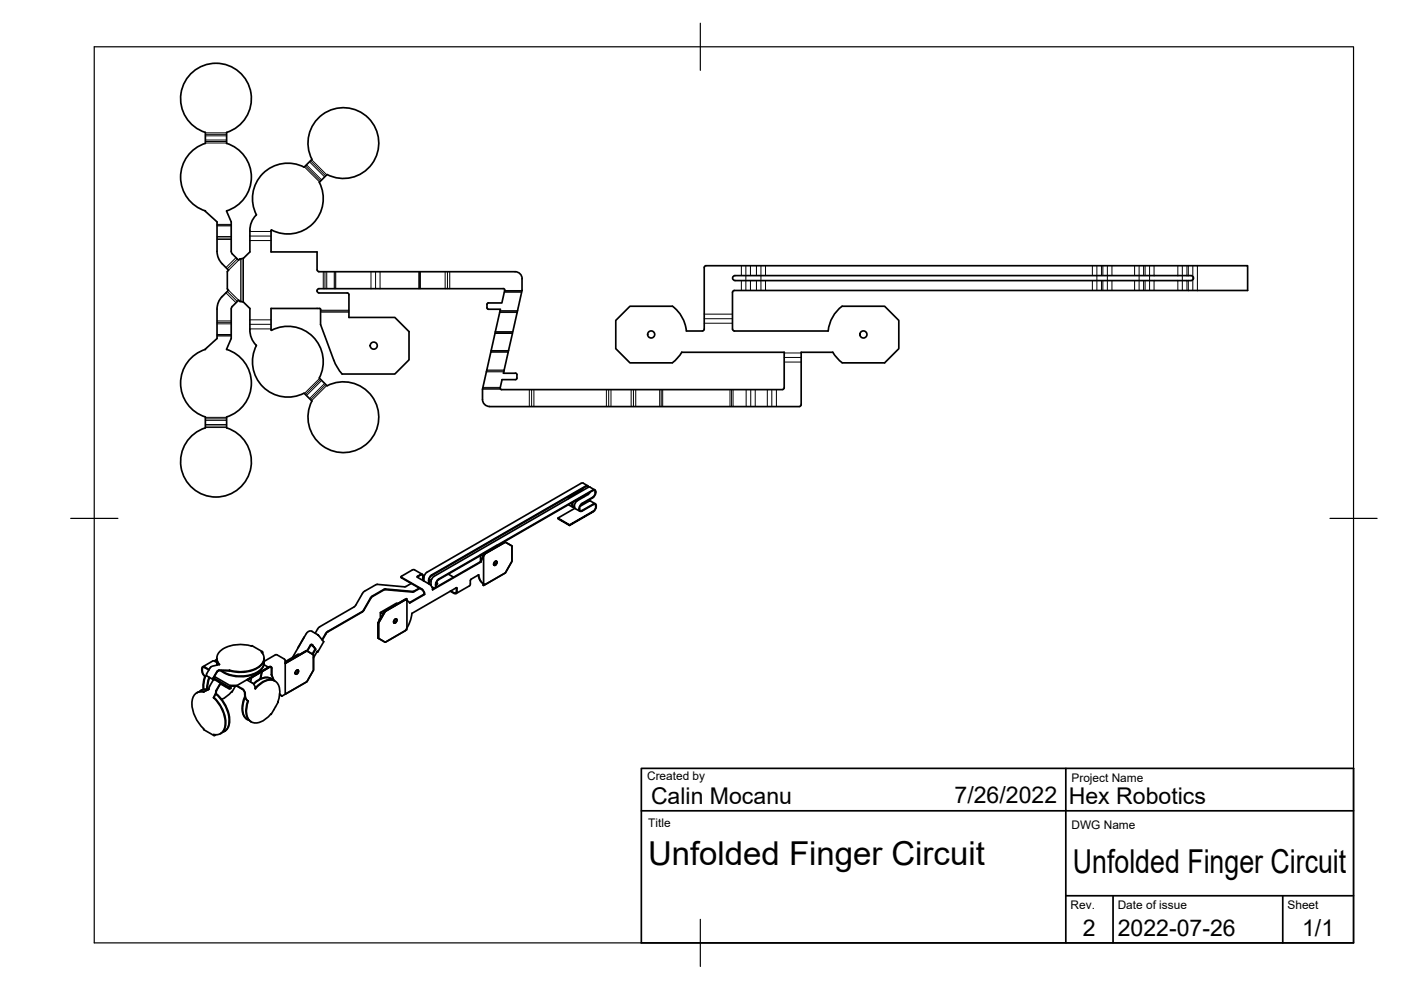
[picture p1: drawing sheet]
<svg xmlns="http://www.w3.org/2000/svg" width="297mm" height="210mm" viewBox="0 0 297 210" stroke-linecap="round" stroke-linejoin="round" font-family="sans-serif">
<!-- layer: Visible -->
<g fill="none" stroke="#000" stroke-width=".36">
<path d="M43.5 30.4v-2.3a7.5 7.5 0 0 1-3.8-11.6 7.5 7.5 0 0 1 12.2 0 7.5 7.5 0 0 1-3.9 11.6v2.3M43.5 30.4a7.6 7.6 0 0 0-5.2 7.2 7.6 7.6 0 0 0 5.2 7.2l2.5 2.2v6.3l.3 1.4a7 7 0 0 0 2.2 2.6l-.3 .3v3.6l.3 .3a6.1 6.1 0 0 0-2.4 3l-.1 1v6.3l-2.5 2.2a7.6 7.6 0 0 0-5.2 7.2 7.6 7.6 0 0 0 5.2 7.2v2.3a7.5 7.5 0 0 0-3.8 11.6 7.5 7.5 0 0 0 12.1 0 7.5 7.5 0 0 0-3.8-11.6v-2.3a7.6 7.6 0 0 0 5.3-7.2 7.6 7.6 0 0 0-5.3-7.2l1-2.2v-6.5l1.6-1.7 .2 .3 .8 .2 1.4 1.3v4.5a4.5 4.5 0 0 0 1.3 3.3M48 30.4a7.6 7.6 0 0 1 5.3 7.2 7.6 7.6 0 0 1-5.3 7.2l1 2.2v6.5l1.6 1.7 .2-.3 .8-.1 1.4-1.4v-4.5a4.5 4.5 0 0 1 1.3-3.3M64.5 35.4a7.5 7.5 0 0 0-8.8 1.4 7.5 7.5 0 0 0-1.3 8.8M66.1 33.8l-1.6 1.6M66.1 33.8a7.5 7.5 0 0 1 5.6-10.9 7.5 7.5 0 0 1 8.5 8.7 7.5 7.5 0 0 1-10.9 5.4l-1.6 1.7a7.6 7.6 0 0 1-1.4 8.7 7.6 7.6 0 0 1-8.8 1.4v4.6h9.7v3.8M54.4 45.5l-.1 .1M67.2 57.2l.4 .4M67.6 57.6h41.6a1.49 1.49 0 0 1 1.5 1.5M110.7 59.1a19.3 19.3 0 0 1-1.1 7.2l-2.9 12.8h2.6l.3 .3M155.4 58.7l.4-.3h96.7a.52 .52 0 0 1 .5 .6 .52 .52 0 0 1-.5 .5h-96.7a.52 .52 0 0 1-.4-.8zM54.3 73.2l.1 .1"/>
<path d="M54.4 73.2a7.5 7.5 0 0 0 1.3 8.8 7.5 7.5 0 0 0 8.8 1.4M57.6 70a7.5 7.5 0 0 1 8.7 1.4 7.5 7.5 0 0 1 1.4 8.7l1.6 1.7a7.5 7.5 0 0 1 10.9 5.5 7.5 7.5 0 0 1-8.6 8.6 7.5 7.5 0 0 1-5.5-10.9l-1.6-1.6M67.2 61.6v.1M67.2 61.7l.4 .4M67.6 62.1h6M67.6 61.2h39.1M67.6 61.2l-.4 .4M68 65.6l-.2-.2h-10.3l.1 4.7M73.6 62.1l.4 .4v4.8h9.7l3 3v6l-3 3h-11.2l-1.5-2.4-3-8.1v-3.2M103.6 64.2l-.3 .3v.8l.1 .2 2.7 .1-2.9 12.9a15.6 15.6 0 0 0-.8 6.7 1.49 1.49 0 0 0 1.4 1h65.7M106.7 61.2l.3 .1v.3M107 61.6l-.6 2.6h-2.9"/>
<path d="M107 61.6h.1M109.6 79.4v.8l-.2 .2-3 .1-.4 1.7M145.5 70.2h3.4l.4-.2v-13.3l.4-.4h114.8v5.3h-108.8l-.3 .2-.1 8 .2 .3 20.1 .1a7.5 7.5 0 0 1 3-5.3h9l3 3v6l-3 3h-9l-1.2-1-.8-1.2h-6.7v11.1l-.4 .4M145.5 70.2a7.4 7.4 0 0 0-2.9-5.3h-9l-3 3v6l3 3h9l1.1-1 .8-1.2h21.8l-.1 7.7-.3 .2h-59.6l-.2-.4M101.9 117.7l-9.2 5.3a1.84 1.84 0 0 0-.3 1.6M101.9 117.8l-9.1 5.3a1.64 1.64 0 0 0-.3 1.4M101.9 117.6v1.4M102.4 117.5v.4M102.4 117.9l-.6 1.2M102.9 117.4l4.2-2.5 1.4 .9v3.2l-1.4 2.5-4.2 2.4a2.14 2.14 0 0 1-1.4-2l-1.6 .9M102.9 117.4l-.9 1.8M104.8 119.2l.4-.2 .2 .2-.2 .5-.4 .2-.1-.3z"/>
<path d="M105.2 119v.5l-.5 .3M105.5 115.7l-.2-.1-3.4 2 .5 .3M107 114.9l1.5 .9v3.2l-1.4 2.5-4.6 2.6-.1-.4M107 114.9l-4.6 2.6 .1 6.6M107 114.9h.1l-4.6 2.7M107 114.9l-4.2 2.4 .1 .1M120.5 107l1 .6M120.8 111.3l-2.5-1.5v.2l2.5 1.4M120.9 105.3l-.4 .5M121.4 106.5v.9l.4 .2M121.5 106.4l-.1 .7 .2 .3h.2M121.8 107.3v.1"/>
<path d="M121.8 107.4l.2 .4 1 .6M121.9 107.8l-3.6 2M122.4 106.2l-.4 .4-.2 .7M123.5 106.8l-.3 .2M123.6 103.5l-.4 .5-2.3 1.3M123.7 105.4h-.4l-1.8 1.1M124.2 103.2l-32.7 18.8M124.2 103.2l.2-.1 .3 .2M124.6 103l-.9-.6-.5 .1-32.9 19a2.12 2.12 0 0 0-.4 1.7M124.7 103.3l-32.9 19.1a2.05 2.05 0 0 0-.5 1.6M124.7 106.1l.1 .2M124.8 106.3l-1.8 1.1"/>
<path d="M124.8 103.3l-.1-.3h-.5l-32.7 18.9M124.8 106l.1 .2M125.1 104.4l-.4 .4-2.3 1.4M125.1 103.3l1 .6M125.1 103.3h-.4M125.2 106.2l1 .6M125.2 106.2l-.4 .1M125.7 103.9l-20.3 11.7M125.7 104l-20.2 11.7M125.7 104l.4 .1 .1 .2M125.7 103.9h.4l.2 .6M125.8 107l-2.6 1.4-.4-.2v-.2"/>
<path d="M125.8 107h.4l.1 .5M125.8 106.9l.2-.1 .4 .2v.7l-.4 .6-5.2 3.1v-.1l5-2.9 .4-.4 .1-.5M126.2 104.3v.2M126.2 104.5l-.1 .5-.4 .4-2.5 1.5-.4 .6v.5M126.3 104.4l-.2 .7-.4 .5-2.5 1.4-.3 .5 .1 .7h.4l2.4-1.3M46 139.5l.1 .8 .4 .6M46 139.7l-.5 .5M46 139.9l-.4 .3M53.5 136.9l2.1 1.3M53.5 136.9h-.1a8.5 8.5 0 0 0-6.5 1 1.92 1.92 0 0 0-.4 3M55.4 138.2a2.06 2.06 0 0 1-.9 3.4 7.9 7.9 0 0 1-5.8 .5M55.4 138.2h.1"/>
<path d="M55.4 138.2l.3 .1M55.5 138.3l.1 .1M55.7 138.3v.3M56 139.5a2.44 2.44 0 0 1-1.7 2.3 8.1 8.1 0 0 1-5.6 .4M58.4 138.8l-2.4 1.4M58.4 138.8h.3M58.7 138.8l1.6 .9 .2 .3v.7M63.2 137.3h.1M63.5 138.8l-.3-.1-2.7 1.6M64.5 135.1l-1.3 2.2M64.5 135.1v.1M64.9 134.3l-2.9 5.1"/>
<path d="M66 136.7h.1M66 136.7l.1 .1M66.1 136.8l.2 .1M66.1 136.8h.1M66.1 136.7h-.3l-.7 1.3-4.6 2.7M66.1 133.9l1.2 .6M66.2 133.9a.93 .93 0 0 0-1.2 .4M66.2 136.8l.2 .1-.3-.2-.2 .1-.7 1.3M66.3 136.9l.7 .7-.6-.7M66.3 136.9l.1 .1M66.3 136.9h.1M66.5 138.8l-1.5-.8-4.5 2.5"/>
<path d="M66.5 138.8v3.3l-1.4 2.4-4.6 2.7v-6.5M66.5 138.8v3.3l-1.4 2.4-5.3 3.1M66.7 137.4l.1 .2-.6 1.1M67 137.6l-.7 1.1M67.2 138.1l.2 .1h-.2M67.4 138.2l-.1-.1-.8 1.4M67.4 134.7l-.1-.2 1.3 1.6-1.2 2.1M69.1 134.4l-.8 1.3M78.5 126.8l-1.6 2.8-7.4 4.3-.5 .4-.7 1.4M79 126.3l-.5 .5M80 123.9l5.8 .5M80 123.9l-2.9 1.6-1.9 3.1-7.4 4.3-1 1.4"/>
<path d="M80.4 131.3v.2M80.6 129.9v1.3l-.2 .1 .1 .1M81.3 129.8v.3M81.4 125.1l-2.6 1.5-1.9 3.1-7.4 4.3-.4 .4M81.4 125l-2.4 1.4M81.6 129.6l4.6-2.7 .1 .1v6.5l-4.6 2.7-1.5-.9v-3.3l.1 .1 1.4-2.5zM81.6 129.6l-1.4 2.4 .1 3.4-.1-.1M81.6 129.6l-.3 .2 .1 .1M81.6 129.6l-1.4 2.4v3.3M81.7 125l-.3 .1M81.7 124.9l-.3 .1M83.6 131.4l.4-.2 .2 .3-.2 .4-.4 .2-.1-.2z"/>
<path d="M84 131.2v.6l-.5 .3M84.3 128l-.2-.1-3.5 2 .6 .3M85 122.3v.1M85 122.4l4.4 2.6M85.9 127.2l-4.2 2.4-1.4 2.5v3.3l1.4 .8 4.2-2.5M86.3 127l-4.6 2.6h-.1l4.2-2.5 .1 .1M86.3 127.3v.1M87.2 123.7l-1.4 .7M87.3 130l-.5 2.2-.9 1.5M88.9 124.7l-1.4 .7-5.8-.5M89 124.7l-1.5 .8-5.9-.5M89.1 121.8l-.6 .4v.2l2.6 1.5"/>
<path d="M89.1 121.8h.5l.2 .4M89.4 124.9l.4 .4 .2 .7M89.4 125l.4 .4 .1 .5M89.6 121.8l-2-1-2.6 1.5 4.4 2.6M89.6 122.3v.7M89.7 122.3l-.3-.4-.9 .5M89.7 122.2v.9M89.9 125.9v.1M90 126l-3.1 1.9-.4-.5-.6-.2M90 126h-.1l-3.1 1.8M90.9 123v.7M90.9 123.7v.1"/>
<path d="M91.1 123.9l.4 .5 .2 .6M91.4 124v.1M91.5 122.8l-.5 .3M91.5 122l-.2 .2a1.95 1.95 0 0 0-.3 1.6M91.5 121.9l-.4 .5-.2 .6M91.6 124.4l.5 .3M91.7 124.9l10.2-5.8 .1 .1-10.3 5.8M92.5 123.7l.2 .1M92.5 123.5l.2 .3-.2 .2M95 121.7l1.2 .7M95.5 125.3l.7 .5M96.7 124.6l-9.4 5.5"/>
<path d="M96.7 124.6l.2 .1-.1 1-.3 .2-.2-.1M96.8 124.6l-.1 1-.4 .1-.7-.4M99.5 124.2l-2.8 1.6M99.9 122.8l-.4 1.4M101.4 121.9l.1 .5a2.05 2.05 0 0 0 .9 1.3M102.4 123.7l.1 .1M42.6 146.4h-.1M42.8 141.9v-.4l.4-.2 1.1 .7M42.8 141.9l.1 .1M42.8 141.9a1.47 1.47 0 0 0 .7 1.5M42.9 141.9v.1M42.9 141.9a1.54 1.54 0 0 0 .6 1.5"/>
<path d="M43.2 154.6v.1M43.2 146.7l-.7-.1-.8 .3M43.2 154.7l2.2 1.2M43.4 141.6l.9 .5M43.4 141.5l-.4 .1-.1 .3M43.5 143.3l-.4 1.5v1.4M43.6 143.4l-.4 1.5v1.3M43.8 143.3l1.5 .8M43.8 142.9v.4M44 146.2l-1.2 .1-.6 .4M44.2 146.2l-.9-.1-.6 .3M44.3 146.1l-1.1 .6a2.06 2.06 0 0 0-2.5 2.5 8.3 8.3 0 0 0 2.5 5.4"/>
<path d="M44.3 145.9v.2l-1.1 .6M44.3 143.6l-.3 1.1-.1 1.5M44.4 145.6l-.1 .2M44.4 143.7l-.3 1-.1 1.5M45.3 147.9a7 7 0 0 1 2.2 6.7 2.02 2.02 0 0 1-2.2 1.2M45.3 143.7v.3M45.3 155.8l.1 .1 .4-.1M45.3 144l1.6 .9M45.4 147.9h-.1M45.4 147.9a7.3 7.3 0 0 1 2.3 6.3l-.5 1-.4 .3M45.4 155.8h.1M45.5 143.4l3.3 2"/>
<path d="M45.5 144.1l-.3 .2-.8 1.3M45.6 140.2l.4 .3v.1M45.6 140.2h-.5l-2.1 1.2M45.6 155.8h-.1M45.7 147.1a7.4 7.4 0 0 1 2.8 6.7 1.92 1.92 0 0 1-1.3 1.4M45.7 147l.1-.1-.4 .9M45.8 147a7.3 7.3 0 0 1 2.7 6.9l-.5 .8-.5 .4M45.8 146.4l-.1 .6-.4 .9M45.8 146.6v.3M46 140.6v.4M46 142.4l-.8 1.3v.4M46 140.1l.1 .9"/>
<path d="M46.4 142.1v.1l2.2 .1M46.4 142.2l-.3 .2-.8 1.3 3.4 2 .2-.1M46.5 144.4l-.1 .2M46.5 140.9l-1.8 .5-.9 1.5M46.6 145.2l-.7 1.4M46.8 155.5l-.1 .1M46.8 145l1.8 1.1M46.8 145l-.2 .1M46.9 144.9l1.8 1M46.9 144.9l-.3 .2-.8 1.3M48.5 145.6l-.1 .1M48.6 142.1h-2.2l-.4 .3"/>
<path d="M48.7 142.1v.1M48.8 145.7l-.1 .2M48.8 145.4h1.4l-1.3 .1a2.65 2.65 0 0 1 3 1.3v.3M48.9 145.6v.3l-.3 .1M48.9 145.4h1.3l1.2 .6M48.9 145.4l-.2 .3 .2-.1M48.9 145.4l-.1 .2M49.9 145.5l-.7 1.2-1.3 1.1-.9 .5M51.4 146l.4 .5 .2 .6M51.9 147.1l.1 .1M51.9 147.1a1.53 1.53 0 0 0 .6 1.5 4.2 4.2 0 0 0 .3 4.1l.5 .3M51.9 147.6a4.6 4.6 0 0 0 .1 4.6l.5 .4"/>
<path d="M52 147.8a4.6 4.6 0 0 0 0 4.3l.9 .6M52 147.1v.1M52 147.2a1.54 1.54 0 0 0 .6 1.4M52.5 148.6l.1 .1a4.2 4.2 0 0 0 .3 4 2.44 2.44 0 0 0 3.3-.1l1.2-1.2M53.3 143.7l-.2 .9M53.5 144.8a1.47 1.47 0 0 1 .6 1.2M54.1 146h.1M54.2 146a4.2 4.2 0 0 1 3.6-1.8 2.44 2.44 0 0 1 1.5 3l-.4 1.6M55.5 142.4l-.3 1.5M55.6 142.4l-.3 1.5M55.9 140.1a2.67 2.67 0 0 1-2.2 2.8 7.7 7.7 0 0 1-6.7-.7M55.9 140.9l1 .6"/>
<path d="M56 140.5v.1M56 140.6a3.2 3.2 0 0 1-2.7 2.6 7.5 7.5 0 0 1-6.5-1M56.9 141.5l-4.6 2.6 1.2 .7M57.2 141.4l-4.8 2.8 4.5-2.6v-.1l-6.7 4M57.2 141.3l-.3 .2M57.2 141.4h.2M57.2 141.3h.2M57.4 141.3l.2 .4M57.4 141.4l.1 .2M57.4 151.4h.1M57.5 143.9a2.52 2.52 0 0 0-3.2 .6l-.6 .5M57.5 143.1l.6 1.2"/>
<path d="M57.5 143.1l.5 1.1M57.5 141.6v1.5M57.6 141.7v1.4M57.8 144.1a2.58 2.58 0 0 0-3.4 .4l-.6 .6M57.9 143.9l-.2 .2M58.2 144.3l.1 .1M58.2 144.3a3.1 3.1 0 0 0-3.5 1l-.6 .6M58.9 148.8h.1M58.9 148.8l-1.5 2.6M59.3 147.2l.5 .4M59.3 147.1l.5 .5M62.8 142.3l.3-.3 .2 .3-.2 .4-.3 .3-.2-.3z"/>
<path d="M63.1 142v.6l-.5 .3"/>
<circle cx="79.2" cy="73.3" r=".75"/>
<circle cx="138.1" cy="70.9" r=".75"/>
<circle cx="183.1" cy="70.9" r=".75"/>
</g>
<!-- layer: Center Lines -->
<g fill="none" stroke="#000" stroke-width=".21">
<path d="M43.5 28.5h4.5M43.5 30h4.5M64.7 35.2l3.3 3.2M65.8 34.1l3.2 3.2M46 47.7h3M46 50.5h3M50.3 54.9l-2.1 2.1M51.3 54.8v9.2M53 50.1h4.5M68.9 57.6v3.6M71 57.6v3.6M79.6 57.6v3.6"/>
<path d="M89 57.6v3.6M94.9 57.6v3.6M158.1 56.3v5.3M161.3 56.3v5.3M232.6 56.3v5.3M234.8 56.3v5.3M241.5 56.3v5.3M243.7 56.3v5.3M250.7 56.3v5.3M252.9 56.3v5.3M46 71.1h3M46 68.3h3"/>
<path d="M48.2 61.8l2.1 2.1M53 68.8h4.5M68 66h6M103.2 78.6h3.6M104.1 74.5h3.7M105 70.5h3.7M106 66.1h3.7M107 61.8h3.6M149.3 67.6h6M166.3 75.8h3.6M43.5 90.3h4.5M43.5 88.8h4.5"/>
<path d="M68 80.4l-3.3 3.3M69 81.5l-3.2 3.2M102.3 82.3h3.7M112.7 82.6v3.6M129.1 82.6v3.6M134.3 82.6v3.6M140.2 82.6v3.6M155.1 82.6v3.6M159.2 82.6v3.6M163.6 82.6v3.6"/>
</g>
<!-- layer: Visible Narrow -->
<g fill="none" stroke="#000" stroke-width=".21">
<path d="M43.5 28.2h4.5M43.5 28.8h4.5M43.5 29.7h4.5M43.5 30.3h4.5M64.5 35.4l3.3 3.2M65 34.9l3.2 3.3M65.6 34.3l3.2 3.2M66.1 33.9l3.2 3.2M46 47.6h3M46 47.9h3M46 50.2h3M46 50.8h3"/>
<path d="M50 54.6l-2.1 2.1M50.6 55.2l-2.1 2.1M51 54.9v9M51.6 54.8v9.3M53 51h4.5M53 49.1h4.5M68.5 57.6v3.6M69.3 57.6v3.6M70.9 57.6v3.6M71.2 57.6v3.6M78.7 57.6v3.6M80.6 57.6v3.6"/>
<path d="M88.8 57.6v3.6M89.1 57.6v3.6M94.4 57.6v3.6M95.4 57.6v3.6M157.2 56.3v2.1M157.2 59.5v2.1M159.1 56.3v2.1M159.1 59.5v2.1M160.4 56.3v2.1M160.4 59.5v2.1M162.3 56.3v2.1M162.3 59.5v2.1"/>
<path d="M231.6 56.3v2.1M231.6 59.5v2.1M233.5 56.3v2.1M233.5 59.5v2.1M233.8 56.3v2.1M233.8 59.5v2.1M235.8 56.3v2.1M235.8 59.5v2.1M240.6 56.3v2.1M240.6 59.5v2.1M242.5 56.3v2.1M242.5 59.5v2.1"/>
<path d="M242.8 56.3v2.1M242.8 59.5v2.1M244.7 56.3v2.1M244.7 59.5v2.1M249.7 56.3v2.1M249.7 59.5v2.1M251.7 56.3v2.1M251.7 59.5v2.1M251.9 56.3v2.1M251.9 59.5v2.1M253.9 56.3v5.3M46 71.2h3"/>
<path d="M46 70.9h3M46 68.7h3M46 68h3M47.9 62.1l2.1 2.1M48.5 61.5l2.1 2.1M53 67.8h4.5M53 69.7h4.5M68 65.8h6M68 66.2h6M103.1 78.8h3.7M103.2 78.5h3.7M104.1 74.7h3.6"/>
<path d="M104.1 74.3h3.7M104.9 70.7h3.7M105 70.3h3.7M105.9 66.3h3.7M106 65.9h3.7M106.9 62h3.7M107 61.6h3.7M149.3 66.6h6M149.3 68.5h6M166.3 76.8h3.6M166.3 74.8h3.6M43.5 90.6h4.5"/>
<path d="M43.5 90h4.5M43.5 89.1h4.5M43.5 88.5h4.5M67.8 80.2l-3.3 3.2M68.2 80.7l-3.2 3.2M68.8 81.3l-3.2 3.2M69.3 81.7l-3.2 3.3M102.3 82.5h3.8M102.4 82.1h3.7M112.2 82.6v3.6M113.2 82.6v3.6M128.6 82.6v3.6"/>
<path d="M129.5 82.6v3.6M133.8 82.6v3.6M134.8 82.6v3.6M139.9 82.6v3.6M140.5 82.6v3.6M154.8 82.6v3.6M155.4 82.6v3.6M158.2 82.6v3.6M160.1 82.6v3.6M162.7 82.6v3.6M164.6 82.6v3.6"/>
</g>
<!-- layer: Visible -->
<circle cx="66.1" cy="136.7" r=".18" fill="#000"/>
<!-- layer: Border -->
<path d="M20 9.9h267v190h-267zM148.5 4.9v10M15 109.9h10M282 109.9h10M148.5 194.9v10" fill="none" stroke="#000" stroke-width=".25"/>
<!-- layer: TitleBlock -->
<path d="M136 162.9h151v37h-151zM136 171.9h151M226 162.9v37M226 189.9h61M236 189.9v10M272 189.9v10" fill="none" stroke="#000" stroke-width=".36"/>
<g font-size="7">
<text x="137.4" y="183.5">Unfolded Finger Circuit</text>
<text x="227.5" y="185.2">Unfolded Finger Circuit</text>
</g>
<g font-size="4.9">
<text x="138" y="170.6">Calin Mocanu</text>
<text x="202.4" y="170.3">7/26/2022</text>
<text x="226.6" y="170.4">Hex Robotics</text>
<text x="229.6" y="198.6">2</text>
<text x="237" y="198.4">2022-07-26</text>
<text x="276.1" y="198.6">1/1</text>
</g>
<g font-size="2.5">
<text x="137.2" y="165.4">Created by</text>
<text x="227.2" y="165.8">Project Name</text>
<text x="137.4" y="175.4">Title</text>
<text x="227.2" y="175.8">DWG Name</text>
<text x="227" y="192.7">Rev.</text>
<text x="237" y="192.7">Date of issue</text>
<text x="273" y="192.7">Sheet</text>
</g>
</svg>
